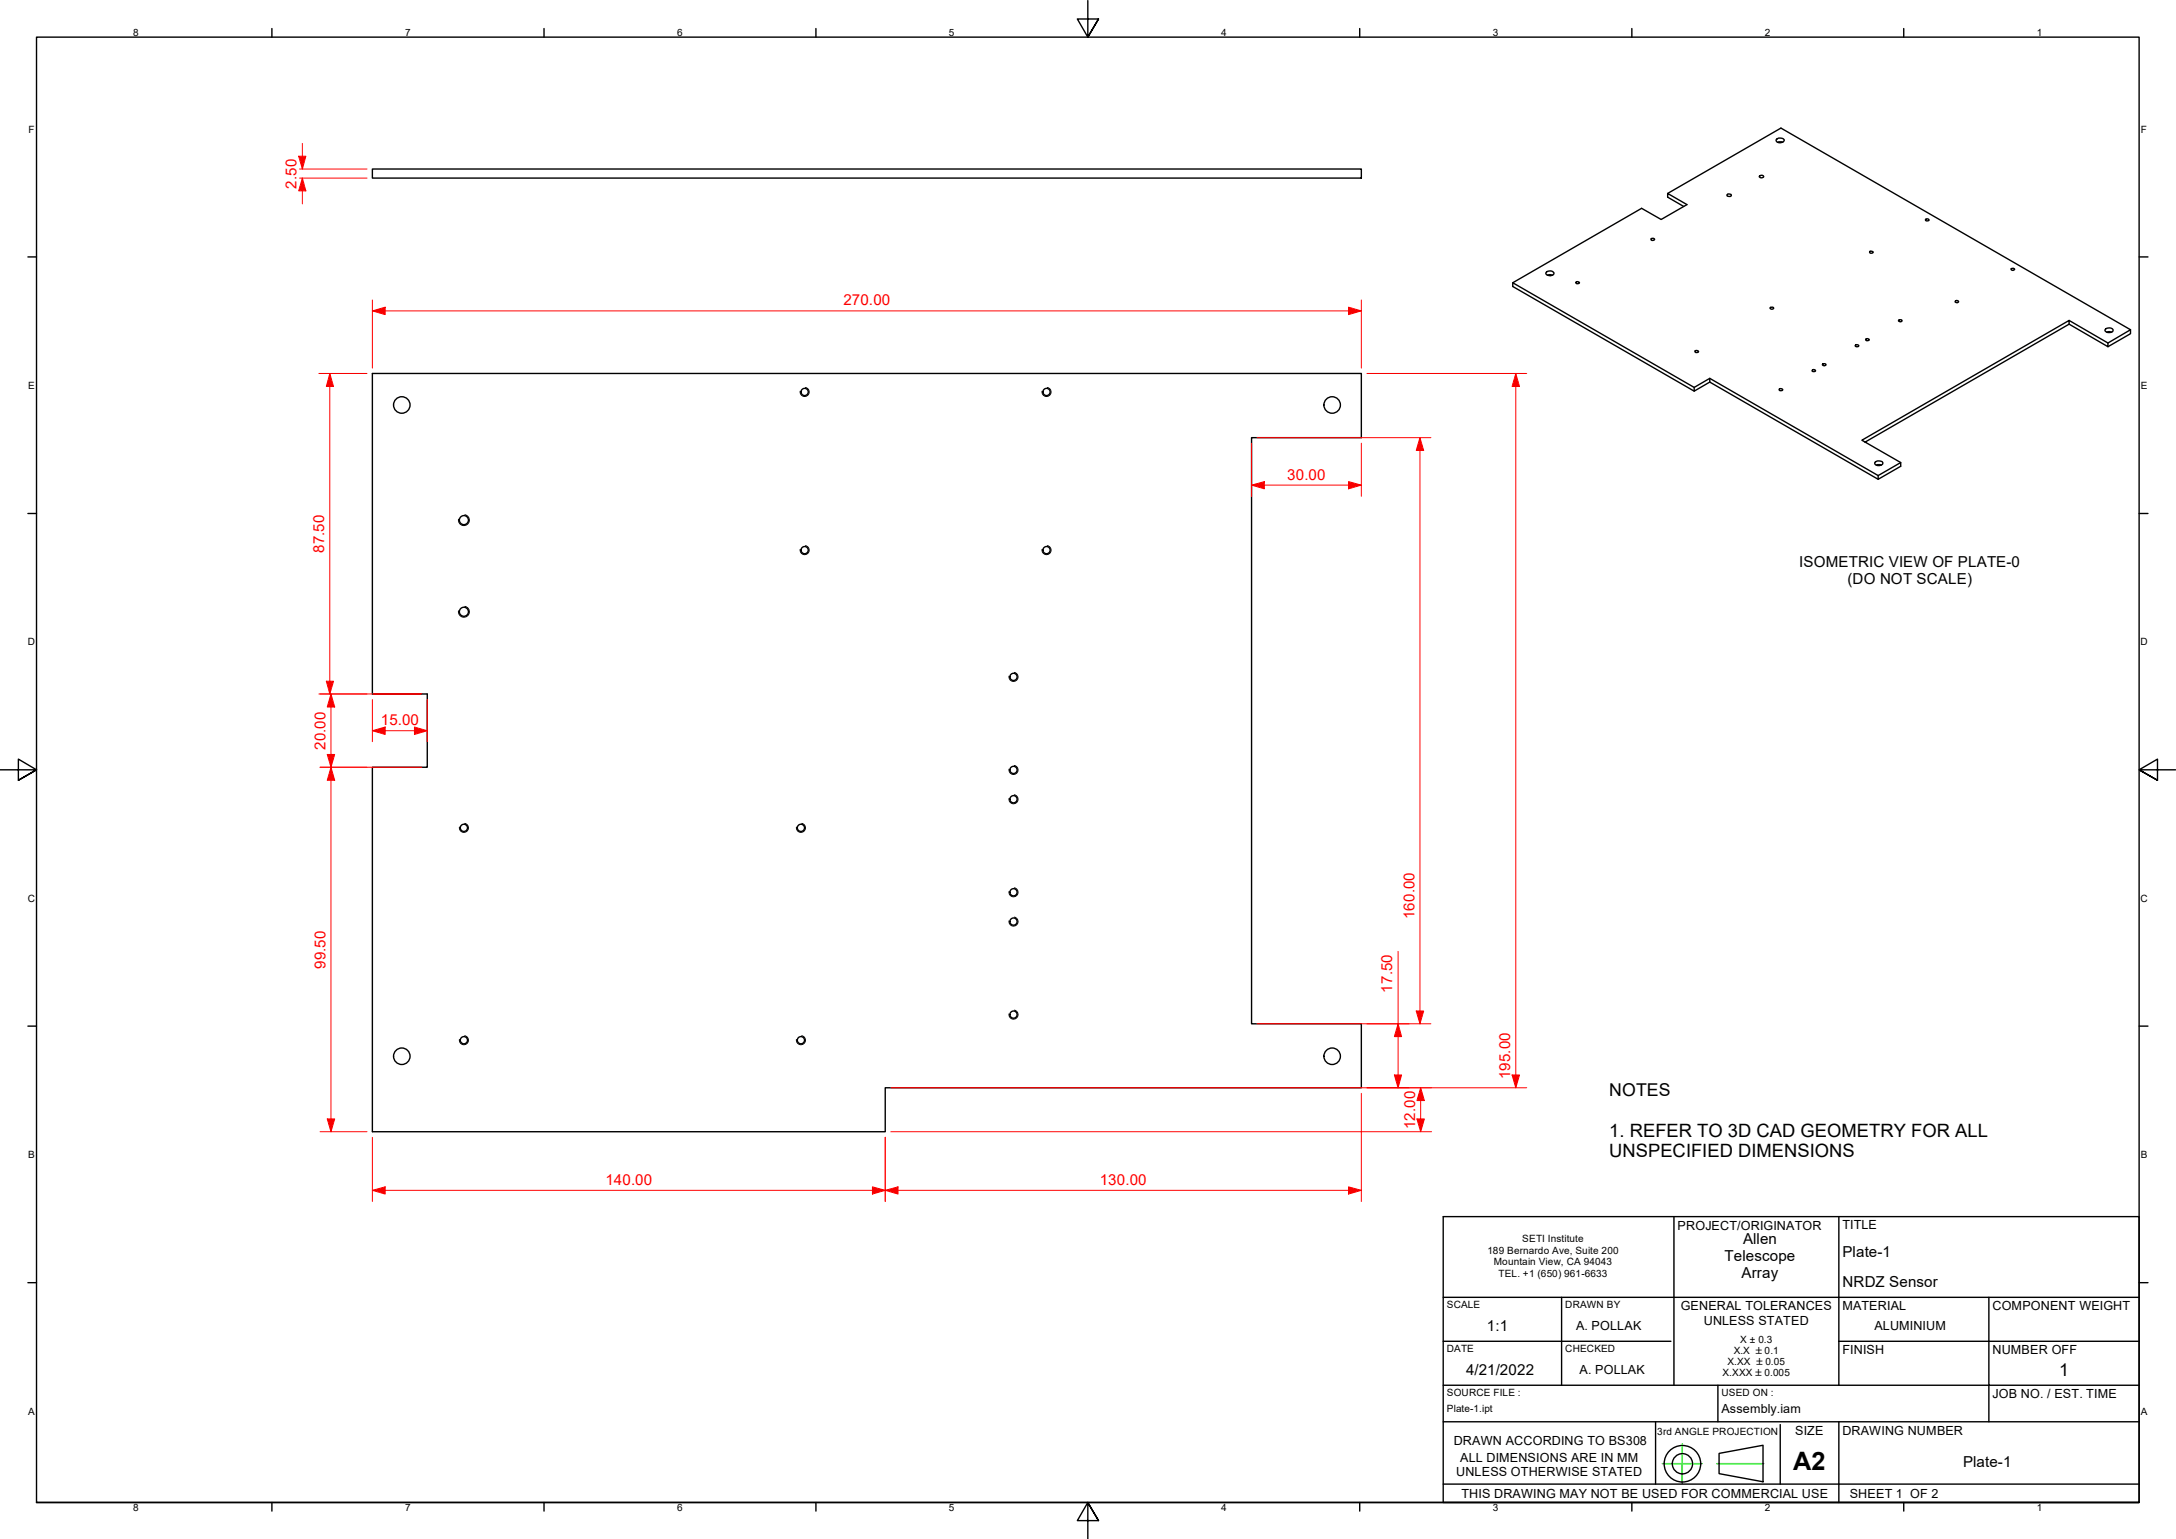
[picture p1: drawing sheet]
<svg xmlns="http://www.w3.org/2000/svg" width="594mm" height="420mm" viewBox="0 0 594 420" stroke-linecap="round" stroke-linejoin="round" font-family="sans-serif">
<!-- layer: Visible Edges(Design Office) -->
<g fill="none" stroke="#000" stroke-width=".38">
<path d="M484.9 38.1a1.61 1.61 0 0 1 2.2 0 1.21 1.21 0 0 1-1 .9 1.21 1.21 0 0 1-1.2-.7zM485.3 38.8h1.4M101.7 46.1h270v2.5h-270zM455.3 52.8l30.9-17.8 95.5 55-6.2 3.6M459.7 56.4l-4.4-2.6v-1l5.3 3.1-7.1 4-5.3-3-35.2 20.3v1l49.5 28.6M471.6 53.1h1v.4l-.9 .1-.2-.2zM480.3 48.1l.2-.1a.66 .66 0 0 1 1 .2 .65 .65 0 0 1-.6 .4 .65 .65 0 0 1-.6-.5zM525.8 59.9l.6-.1 .3 .3-.8 .2-.2-.3zM413 77.2l49.5 28.6 4.3-2.5 46 26.5 6.1-3.5M422.1 74.4a1.28 1.28 0 0 1 2.1 .3 1.32 1.32 0 0 1-2.2 0zM422.5 75.1h1.4M430.3 77a.59 .59 0 0 1 .9 .3l-.7 .1-.3-.3z"/>
<path d="M450.8 65.1a.59 .59 0 0 1 .9 .3l-.7 .2-.3-.3zM510.5 68.6h.6l.3 .3-.7 .2-.3-.3zM549.1 73.3a.59 .59 0 0 1 .9 .3 .57 .57 0 0 1-.5 .2 .57 .57 0 0 1-.5-.4zM462.9 95.7h.6l.2 .3-.1 .2h-.6l-.3-.3zM483.4 83.9h.6l.3 .3a.6 .6 0 0 1-1.1-.1zM497.6 99.4a.59 .59 0 0 1 .9 .2 .6 .6 0 0 1-1-.1zM506.7 94.1h.5l.3 .3a.59 .59 0 0 1-1-.1zM509.5 92.6a.59 .59 0 0 1 .8 .2l-.7 .2-.3-.3zM518.5 87.4l.5-.1 .3 .3a.59 .59 0 0 1-1-.1zM533.9 82.1h.6l.2 .3a.6 .6 0 0 1-.9 .1zM564.9 87.5l10.6 6.1v1.1l-10.6-6.2M574.7 90a1.28 1.28 0 0 1 2.2 .3 1.39 1.39 0 0 1-2.2-.1z"/>
<path d="M575.1 90.7h1.4M581.7 90v1.1l-6.2 3.6M101.7 102h270v17.5h-30v160h30v17.5h-130v12h-140v-99.5h14.9v-20h-14.9zM466.8 103.3v1l46 26.6M466.8 104.3l-4.3 2.5v-1M485.8 106.2h.7l.2 .2-.1 .2-.6 .1-.3-.4zM494.9 101l.5-.1 .3 .4-.7 .2-.3-.2zM509.2 120.7l55.7-32.2v-1l-56.6 32.7 10.6 6.1v1l-6.1 3.6v-1.1M511.9 126.2a1.61 1.61 0 0 1 2.1 .1 1.2 1.2 0 0 1-1 .8 1.2 1.2 0 0 1-1.2-.6zM512.3 127h1.4"/>
<circle cx="109.7" cy="110.6" r="2.25"/>
<circle cx="219.7" cy="107" r=".98"/>
<circle cx="285.7" cy="107" r=".98"/>
<circle cx="363.7" cy="110.6" r="2.25"/>
<circle cx="126.7" cy="142" r="1.24"/>
<circle cx="219.7" cy="150.2" r=".98"/>
<circle cx="285.7" cy="150.2" r=".98"/>
<circle cx="126.7" cy="167" r="1.24"/>
<circle cx="276.7" cy="184.8" r=".98"/>
<circle cx="276.7" cy="210.2" r=".98"/>
<circle cx="276.7" cy="218.2" r=".98"/>
<circle cx="126.7" cy="226" r=".98"/>
<circle cx="218.7" cy="226" r=".98"/>
<circle cx="276.7" cy="243.6" r=".98"/>
<circle cx="276.7" cy="251.6" r=".98"/>
<circle cx="276.7" cy="277" r=".98"/>
<circle cx="109.7" cy="288.4" r="2.25"/>
<circle cx="126.7" cy="284" r=".98"/>
<circle cx="218.7" cy="284" r=".98"/>
<circle cx="363.7" cy="288.4" r="2.25"/>
</g>
<!-- layer: Threads(Design Office) -->
<g fill="none" stroke="#000" stroke-width=".27">
<path d="M219.9 105.8a1.24 1.24 0 0 1 1 1.4 1.24 1.24 0 0 1-1.4 1 1.24 1.24 0 0 1-1-1.4M285.9 105.8a1.24 1.24 0 0 1 1 1.4 1.24 1.24 0 0 1-1.4 1 1.24 1.24 0 0 1-1-1.4M126.9 140.5a1.49 1.49 0 0 1 1.2 1.8 1.49 1.49 0 0 1-1.7 1.2 1.49 1.49 0 0 1-1.2-1.8M219.9 149a1.24 1.24 0 0 1 1 1.4 1.24 1.24 0 0 1-1.4 1 1.24 1.24 0 0 1-1-1.4M285.9 149a1.24 1.24 0 0 1 1 1.4 1.24 1.24 0 0 1-1.4 1 1.24 1.24 0 0 1-1-1.4M126.9 165.5a1.49 1.49 0 0 1 1.2 1.8 1.49 1.49 0 0 1-1.7 1.2 1.49 1.49 0 0 1-1.2-1.7M276.9 183.6a1.24 1.24 0 0 1 1 1.4 1.24 1.24 0 0 1-1.4 1 1.24 1.24 0 0 1-1-1.4M276.9 217a1.24 1.24 0 0 1 1 1.4 1.24 1.24 0 0 1-1.4 1 1.24 1.24 0 0 1-1-1.4M276.9 209a1.24 1.24 0 0 1 1 1.4 1.24 1.24 0 0 1-1.4 1 1.24 1.24 0 0 1-1-1.4M126.9 224.8a1.24 1.24 0 0 1 1 1.4 1.24 1.24 0 0 1-1.5 1 1.24 1.24 0 0 1-1-1.4M218.9 224.8a1.24 1.24 0 0 1 1 1.4 1.24 1.24 0 0 1-1.5 1 1.24 1.24 0 0 1-1-1.4M276.9 250.4a1.24 1.24 0 0 1 1 1.4 1.24 1.24 0 0 1-1.4 1 1.24 1.24 0 0 1-1-1.4"/>
<path d="M276.9 242.4a1.24 1.24 0 0 1 1 1.4 1.24 1.24 0 0 1-1.4 1 1.24 1.24 0 0 1-1-1.4M276.9 275.8a1.24 1.24 0 0 1 1 1.4 1.24 1.24 0 0 1-1.4 1 1.24 1.24 0 0 1-1-1.4M126.9 282.8a1.24 1.24 0 0 1 1 1.4 1.24 1.24 0 0 1-1.5 1 1.24 1.24 0 0 1-1-1.4M218.9 282.8a1.24 1.24 0 0 1 1 1.4 1.24 1.24 0 0 1-1.5 1 1.24 1.24 0 0 1-1-1.4"/>
</g>
<!-- layer: Sketch Geometry(Design Office) -->
<g fill="none" stroke="#000" stroke-width=".38">
<path d="M74.2 7.8v2.3M148.5 7.8v2.3M222.8 7.8v2.3M297 .2v9.9l-2.9-4.9h5.8l-2.9 4.9 2.9-4.9M371.2 7.8v2.3M445.5 7.8v2.3M519.7 7.8v2.3M7.6 70.1h2.4M584 70.1h2.4M7.6 140.2h2.4M584 140.2h2.4M0 210.2h10l-5-3v5.8l5-2.8-5 2.8"/>
<path d="M594 210.2h-10l5-3v5.8l-5-2.8 5 2.8M7.6 280.1h2.4M584 280.1h2.4M394 332.1h190v78.1h-190zM457 332.1v46.1M502 332.1v46.1M7.6 350.2h2.4M394 354.2h190M426.3 354.2v24M543 354.2v24h41M584 350.2h2.4M394 366.2h62.2"/>
<path d="M394 378.2h108M469 378.2v10M502 366.2h82M502 378.2h41v10M394 388.2h190M452 388.2v17M459.3 399.6v5.3M469.3 396.8l12-2.2v9.9l-12-2.2zM486 388.9v16.3M502 388.2v22M10 410.2v-400.1h574v400.1h-574h574M74.2 410.2v2.3"/>
<path d="M148.5 410.2v2.3M222.8 410.2v2.3M299.9 415.1l-2.9-4.9 2.9 4.9h-5.8l2.9-4.9v10M371.2 410.2v2.3M394 405.2h190M445.5 410.2v2.3M519.7 410.2v2.3"/>
<circle cx="459.3" cy="399.6" r="5"/>
<circle cx="459.3" cy="399.6" r="2.76"/>
</g>
<path d="M453.8 399.6h10.9M459.3 394.2v10.7M468.7 399.6h12.8" fill="none" stroke="#0f0" stroke-width=".38"/>
<!-- layer: Dimensions(Design Office) -->
<path d="M101.7 325h3.5" fill="none" stroke="#f00" stroke-width=".27"/>
<path d="M101.7 325l3.5-1v2z" fill="#f00"/>
<path d="M101.7 325l3.5-1v2zM238.2 325h3.5" fill="none" stroke="#f00" stroke-width=".27"/>
<path d="M238.2 324l3.5 1-3.5 1z" fill="#f00"/>
<path d="M101.7 310.5v17.5M241.7 310.5v17.5M387.9 305.5v3.5M105.2 325h133M238.2 324l3.5 1-3.5 1z" fill="none" stroke="#f00" stroke-width=".27"/>
<path d="M386.8 305.5h2.1l-1 3.5z" fill="#f00"/>
<path d="M387.9 297v3.5M386.8 305.5h2.1l-1 3.5z" fill="none" stroke="#f00" stroke-width=".27"/>
<path d="M387.9 297l1 3.5h-2.1z" fill="#f00"/>
<path d="M243.2 297h147.6M381.7 293.5v3.5M387.9 297l1 3.5h-2.1zM243.2 309h147.6M387.9 300.5v5" fill="none" stroke="#f00" stroke-width=".27"/>
<path d="M380.7 293.5h2l-1 3.5z" fill="#f00"/>
<path d="M381.7 279.5v3.5M380.7 293.5h2l-1 3.5z" fill="none" stroke="#f00" stroke-width=".27"/>
<path d="M381.7 279.5l1 3.5h-2z" fill="#f00"/>
<path d="M381.7 259.8v19.7M373.2 279.5h11.5M381.7 279.5l1 3.5h-2zM387.7 276v3.5M373.2 297h11.5M381.7 283v10.5" fill="none" stroke="#f00" stroke-width=".27"/>
<path d="M386.7 276h2l-1 3.5z" fill="#f00"/>
<path d="M387.7 119.5v3.5M386.7 276h2l-1 3.5z" fill="none" stroke="#f00" stroke-width=".27"/>
<path d="M387.7 119.5l1 3.5h-2z" fill="#f00"/>
<path d="M343.2 119.5h47.5M387.7 119.5l1 3.5h-2zM387.7 123v153M343.2 279.5h47.5M413.8 293.5v3.5" fill="none" stroke="#f00" stroke-width=".27"/>
<path d="M412.8 293.5h2l-1 3.5z" fill="#f00"/>
<path d="M413.8 102v3.5M412.8 293.5h2l-1 3.5z" fill="none" stroke="#f00" stroke-width=".27"/>
<path d="M413.8 102l1 3.5h-2z" fill="#f00"/>
<path d="M373.2 102h43.6M413.8 102l1 3.5h-2zM413.8 105.5v188M341.7 132.4h3.5M373.2 297h43.6" fill="none" stroke="#f00" stroke-width=".27"/>
<path d="M341.7 132.4l3.5-.9v2z" fill="#f00"/>
<path d="M341.7 132.4l3.5-.9v2zM368.2 132.4h3.5" fill="none" stroke="#f00" stroke-width=".27"/>
<path d="M368.2 131.5l3.5 .9-3.5 1.1z" fill="#f00"/>
<path d="M341.7 121v14.5M345.2 132.4h23M368.2 131.5l3.5 .9-3.5 1.1zM371.7 121v14.5M241.7 325h3.5" fill="none" stroke="#f00" stroke-width=".27"/>
<path d="M241.7 325l3.5-1v2z" fill="#f00"/>
<path d="M241.7 325l3.5-1v2zM368.2 325h3.5" fill="none" stroke="#f00" stroke-width=".27"/>
<path d="M368.2 324l3.5 1-3.5 1z" fill="#f00"/>
<path d="M101.7 199.5h3.5M371.7 298.5v29.5M241.7 310.5v17.5M245.2 325h123M368.2 324l3.5 1-3.5 1z" fill="none" stroke="#f00" stroke-width=".27"/>
<path d="M101.7 199.5l3.5-1v2z" fill="#f00"/>
<path d="M101.7 199.5l3.5-1v2zM113.2 199.5h3.4" fill="none" stroke="#f00" stroke-width=".27"/>
<path d="M113.2 198.5l3.4 1-3.4 1z" fill="#f00"/>
<path d="M90.4 189.5v3.5M101.7 191v11.5M105.2 199.5h8M113.2 198.5l3.4 1-3.4 1zM116.6 191v11.5" fill="none" stroke="#f00" stroke-width=".27"/>
<path d="M90.4 189.5l1 3.5h-2.1z" fill="#f00"/>
<path d="M90.4 189.5l1 3.5h-2.1zM90.4 206v3.5" fill="none" stroke="#f00" stroke-width=".27"/>
<path d="M89.3 206h2.1l-1 3.5z" fill="#f00"/>
<path d="M87.4 189.5h27.8M90.4 193v13M87.4 209.5h27.8M89.3 206h2.1l-1 3.5zM90.4 209.5v3.5" fill="none" stroke="#f00" stroke-width=".27"/>
<path d="M90.4 209.5l1 3.5h-2.1z" fill="#f00"/>
<path d="M90.4 209.5l1 3.5h-2.1zM90.4 305.5v3.5" fill="none" stroke="#f00" stroke-width=".27"/>
<path d="M89.3 305.5h2.1l-1 3.5z" fill="#f00"/>
<path d="M90 102v3.5M87.4 209.5h12.8M90.4 213v92.5M87.4 309h12.8M89.3 305.5h2.1l-1 3.5z" fill="none" stroke="#f00" stroke-width=".27"/>
<path d="M90 102l1.1 3.5h-2z" fill="#f00"/>
<path d="M90 102l1.1 3.5h-2zM90 186v3.5" fill="none" stroke="#f00" stroke-width=".27"/>
<path d="M89.1 186h2l-1.1 3.5z" fill="#f00"/>
<path d="M368.2 84.9h3.5M87.1 102h13.1M90 105.5v80.5M87.1 189.5h13.1M89.1 186h2l-1.1 3.5z" fill="none" stroke="#f00" stroke-width=".27"/>
<path d="M368.2 83.9l3.5 1-3.5 1z" fill="#f00"/>
<path d="M101.7 84.9h3.5M368.2 83.9l3.5 1-3.5 1z" fill="none" stroke="#f00" stroke-width=".27"/>
<path d="M101.7 84.9l3.5-1v2z" fill="#f00"/>
<path d="M82.5 48.6v3.5M101.7 84.9l3.5-1v2zM101.7 81.9v18.6M105.2 84.9h263M371.7 81.9v18.6" fill="none" stroke="#f00" stroke-width=".27"/>
<path d="M82.5 48.6l1 3.5h-2z" fill="#f00"/>
<path d="M82.5 48.6l1 3.5h-2zM82.5 42.7v3.4" fill="none" stroke="#f00" stroke-width=".27"/>
<path d="M81.5 42.7h2l-1 3.4z" fill="#f00"/>
<path d="M82.5 39.2v3.5M81.5 42.7h2l-1 3.4zM81.8 48.6h18.4M81.8 46.1h18.4M82.5 52.1v3.6" fill="none" stroke="#f00" stroke-width=".27"/>
<text font-size="6.9" x="489.5" y="401.4">A2</text>
<g font-size="5">
<text x="439.4" y="310.3">1. REFER TO 3D CAD GEOMETRY FOR ALL</text>
<text x="439.4" y="316">UNSPECIFIED DIMENSIONS</text>
</g>
<g font-size="4.8">
<text x="439.4" y="299.2">NOTES</text>
<text x="562.2" y="375.6">1</text>
</g>
<g font-size="4.1" fill="#f00">
<text x="81" y="51.5" transform="rotate(-90 81 51.5)">2.50</text>
<text x="230.3" y="83.4">270.00</text>
<text x="351.4" y="130.9">30.00</text>
<text x="88.5" y="151" transform="rotate(-90 88.5 151)">87.50</text>
<text x="103.9" y="198">15.00</text>
<text x="88.8" y="204.7" transform="rotate(-90 88.8 204.7)">20.00</text>
<text x="386.1" y="250.9" transform="rotate(-90 386.1 250.9)">160.00</text>
<text x="88.8" y="264.5" transform="rotate(-90 88.8 264.5)">99.50</text>
<text x="380.1" y="271" transform="rotate(-90 380.1 271)">17.50</text>
<text x="412.3" y="294.6" transform="rotate(-90 412.3 294.6)">195.00</text>
<text x="386.3" y="308.2" transform="rotate(-90 386.3 308.2)">12.00</text>
<text x="165.3" y="323.4">140.00</text>
<text x="300.3" y="323.4">130.00</text>
</g>
<g font-size="4.1">
<text x="491.2" y="154.7">ISOMETRIC VIEW OF PLATE-0</text>
<text x="504.4" y="159.4">(DO NOT SCALE)</text>
<text x="475.9" y="339.5">Allen</text>
<text x="470.9" y="344.2">Telescope</text>
<text x="503" y="343.2">Plate-1</text>
<text x="475.5" y="348.9">Array</text>
<text x="503" y="351.4">NRDZ Sensor</text>
<text x="406" y="363.4">1:1</text>
<text x="400.2" y="375.4">4/21/2022</text>
<text x="535.9" y="400.4">Plate-1</text>
</g>
<g font-size="3.4">
<text x="458" y="335.7">PROJECT/ORIGINATOR</text>
<text x="503" y="335.6">TITLE</text>
<text x="458.9" y="357.7">GENERAL TOLERANCES</text>
<text x="503" y="357.7">MATERIAL</text>
<text x="544" y="357.7">COMPONENT WEIGHT</text>
<text x="430.3" y="363.1">A. POLLAK</text>
<text x="465.1" y="361.6">UNLESS STATED</text>
<text x="511.7" y="363.1">ALUMINIUM</text>
<text x="503" y="369.7">FINISH</text>
<text x="544" y="369.7">NUMBER OFF</text>
<text x="431.2" y="375.1">A. POLLAK</text>
<text x="544" y="381.7">JOB NO. / EST. TIME</text>
<text x="470" y="385.7">Assembly.iam</text>
<text x="396.9" y="394.4">DRAWN ACCORDING TO BS308</text>
<text x="490.1" y="391.7">SIZE</text>
<text x="503" y="391.7">DRAWING NUMBER</text>
<text x="398.7" y="399.1">ALL DIMENSIONS ARE IN MM</text>
<text x="397.6" y="403">UNLESS OTHERWISE STATED</text>
<text x="399" y="408.9">THIS DRAWING MAY NOT BE USED FOR COMMERCIAL USE</text>
<text x="505" y="408.9">SHEET 1 OF 2</text>
</g>
<g font-size="2.7">
<text x="36.3" y="9.8">8</text>
<text x="110.6" y="9.8">7</text>
<text x="184.8" y="9.8">6</text>
<text x="259.1" y="9.8">5</text>
<text x="333.4" y="9.8">4</text>
<text x="407.6" y="9.8">3</text>
<text x="481.8" y="9.8">2</text>
<text x="556.1" y="9.8">1</text>
<text x="7.7" y="36.2">F</text>
<text x="584.5" y="36.2">F</text>
<text x="7.7" y="106.2">E</text>
<text x="584.5" y="106.2">E</text>
<text x="7.6" y="176.1">D</text>
<text x="584.4" y="176.1">D</text>
<text x="7.6" y="246.2">C</text>
<text x="584.4" y="246.2">C</text>
<text x="7.7" y="316.1">B</text>
<text x="584.5" y="316.1">B</text>
<text x="415.6" y="339.1">SETI Institute</text>
<text x="406.1" y="342.3">189 Bernardo Ave, Suite 200</text>
<text x="407.9" y="345.5">Mountain View, CA 94043</text>
<text x="409.1" y="348.6">TEL. +1 (650) 961-6633</text>
<text x="395" y="357.2">SCALE</text>
<text x="427.4" y="357.2">DRAWN BY</text>
<text x="395" y="369.2">DATE</text>
<text x="427.4" y="369.2">CHECKED</text>
<text x="473.3" y="369.7">X.X ±0.1</text>
<text x="475.1" y="366.6">X ± 0.3</text>
<text x="470.3" y="375.6">X.XXX ±0.005</text>
<text x="471.6" y="372.7">X.XX ±0.05</text>
<text x="395" y="381.2">SOURCE FILE :</text>
<text x="470" y="381.2">USED ON :</text>
<text x="7.7" y="386.2">A</text>
<text x="395" y="385.6">Plate-1.ipt</text>
<text x="584.5" y="386.2">A</text>
<text x="452.4" y="391.6">3rd ANGLE PROJECTION</text>
<text x="36.3" y="412.5">8</text>
<text x="110.6" y="412.5">7</text>
<text x="184.8" y="412.5">6</text>
<text x="259.1" y="412.5">5</text>
<text x="333.4" y="412.5">4</text>
<text x="407.6" y="412.5">3</text>
<text x="481.8" y="412.5">2</text>
<text x="556.1" y="412.5">1</text>
</g>
</svg>
